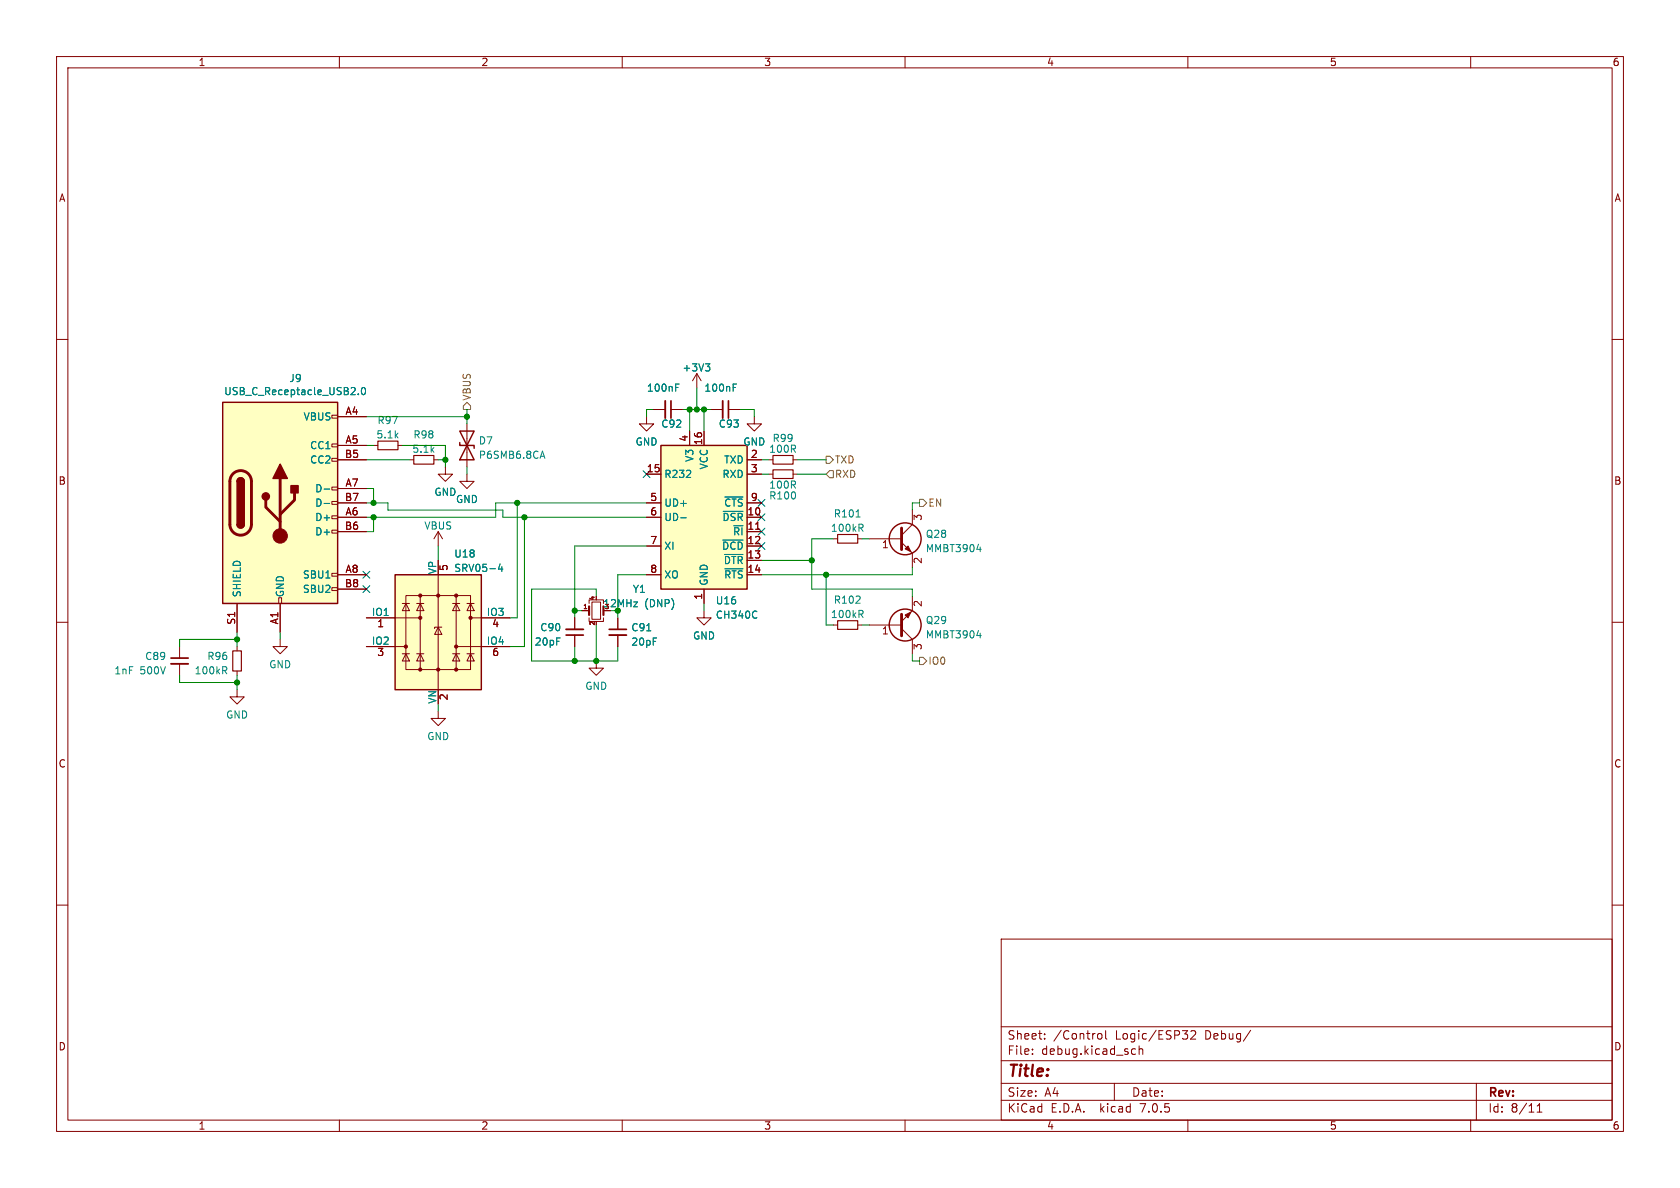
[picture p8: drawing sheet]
<svg xmlns="http://www.w3.org/2000/svg" width="297mm" height="210mm" viewBox="0 0 297 210" stroke-linecap="round" stroke-linejoin="round" font-family="sans-serif">
<g fill="none" stroke="#840000" stroke-width=".18">
<path d="M10 10h277v190h-277zM12 12h273v186h-273zM60 10v2M110 10v2M160 10v2M210 10v2M260 10v2M10 60h2M285 60h2M58.7 78.5h1v.5h-1zM58.7 73.4h1v.5h-1zM59.7 78.7h5.1"/>
<path d="M59.7 73.7h5.1M66 78.7h.8M70.4 78.7h.7M82.5 74.9v7.7M114.3 73.7v1.2h1.3l-1.3 1.3-1.3-1.3h1.3M115.6 72.4h2M118.6 72.4h2M121.9 76.2v2.5M123.2 66l-.8 1.3M123.2 66v2.6M123.2 66l.8 1.3M124.5 76.2v2.5"/>
<path d="M125.7 72.4h2.1M128.8 72.4h2M133.3 73.7v1.2h1.3l-1.3 1.3-1.2-1.3h1.2M58.7 93.7h1v.5h-1zM58.7 91.2h1v.5h-1zM58.7 88.6h1v.6h-1zM58.7 86.1h1v.5h-1zM58.7 81h1v.5h-1zM59.7 81.3h5.1M59.7 91.4h5.1M59.7 86.4h5.1M59.7 94h5.1"/>
<path d="M59.7 88.9h5.1M72.4 81.3h.8M76.7 81.3h.8M77.5 94l-.8 1.3M77.5 94v2.5M77.5 94l.7 1.3M78.7 82.6v1.2h1.3l-1.3 1.3-1.2-1.3h1.2M82.5 83.8v1.3h1.3l-1.3 1.3-1.2-1.3h1.2M114.3 83.8h2.5M114.3 91.4h2.5M114.3 88.9h2.5M114.3 96.5h2.5"/>
<path d="M132.1 83.8h2.5M132.1 81.3h2.5M132.1 91.4h2.5M132.1 94h2.5M132.1 88.9h2.5M132.1 96.5h2.5M132.1 99.1h2.5M133.6 93.6h.7M135.9 83.8h.8M135.9 81.3h.8M140.2 83.8h.8M140.2 81.3h.8"/>
<path d="M147.3 95.3h.8M151.6 95.3h.8M153.7 95.3h5.7M159.4 95.9l1.9 1.9v2.5M161.3 90.2v2.5l-1.9 1.9M10 110h2M31.7 114.3v2M31.7 117.3v2.1M41.9 106.7v5.1M41.9 114.3v.8M41.9 118.6v.8M49.3 105.7h.5v1h-.5z"/>
<path d="M49.5 113v1.3h1.3l-1.3 1.3-1.2-1.3h1.2M49.5 106.7v5.1M58.7 103.9h1v.5h-1zM58.7 101.3h1v.6h-1zM59.7 101.6h5.1M59.7 104.1h5.1M64.8 109.2h9.5M64.8 114.3h7M71.1 115.6h1.3M71.1 106.7h1.3M71.8 105.3h11.4v13.1h-11.4zM71.8 115.6l.6 1.2h-1.3z"/>
<path d="M71.8 106.7l.6 1.3h-1.3zM73.7 115.6h1.2M73.7 106.7h1.2M74.3 115.6l.6 1.2h-1.2zM74.3 106.7l.6 1.3h-1.2zM74.3 105.3v13.1M77.5 110.9l.6 1.2h-1.3zM77.5 101.6v20.3M78.1 110.9h-1.3v.2M80 115.6h1.3M80 106.7h1.3M80.6 115.6l.7 1.2h-1.3z"/>
<path d="M80.6 106.7l.7 1.3h-1.3zM80.6 105.3v13.1M80.6 114.3h9.6M82.5 115.6h1.3M82.5 106.7h1.3M83.2 115.6l.6 1.2h-1.3zM83.2 106.7l.6 1.3h-1.3zM83.2 109.2h7M101.6 109.2v2.1M101.6 112.3v2M102.9 108h1.2M104.1 109.2v.7h2.6v-.7"/>
<path d="M104.1 106.7v-.7h2.6v.7M104.6 106.4h1.6v3.1h-1.6zM105.4 116.8v1.3h1.3l-1.3 1.3-1.3-1.3h1.3M109.2 109.2v2.1M109.2 112.3v2M114.3 101.6h2.5M124.5 108v1.2h1.2l-1.2 1.3-1.3-1.3h1.3M124.5 104.1v2.6M132.1 101.6h2.5M147.3 110.5h.8M151.6 110.5h.8M153.7 110.5h5.7"/>
<path d="M159.4 111.1l1.9 1.9v2.6M161.3 105.4v2.6l-1.9 1.9M285 110h2M41.9 121.9v1.3h-1.3l1.3 1.3 1.3-1.3h-1.3M77.5 125.7v1.3h1.2l-1.2 1.3-1.3-1.3h1.3M10 160h2M285 160h2M177 166h108v32h-108zM60 198v2M110 198v2M160 198v2M177 194.5h108"/>
<path d="M177 191.5h108M177 187.5h108M177 181.5h108M182.5 186.3v.1M182.5 185.5v.1M184.7 183.6v.1M184.7 182.8v.1M194 183l.3-.3 .4 .1 .1 .2v.4l-.1 .2-.4 .1-.3-.3M195.5 182.2v1.3l.2 .2M197 191.5v3M200.2 186.3h.5M200.2 185.5h.5"/>
<path d="M201.4 185.5l.2-.1 .4 .1v.9M201.4 184.9v1.5M209 182.2h1l-.5 .6M209.7 182.8l.3 .3v.3l-.3 .3M210 198v2M210.5 182.3l.6-.1 .2 .1 .1 .3-.9 1.1h.9M221.1 182.1l-1.3 2M260 198v2M261 191.5v6.5M271.7 196.6h.9M271.7 195.5l.5-.4v1.5"/>
</g>
<path d="M66.8 78h3.6v1.5h-3.6zM73.2 80.5h3.5v1.5h-3.5zM136.7 83.1h3.5v1.5h-3.5zM136.7 80.5h3.5v1.5h-3.5zM148.1 94.5h3.5v1.5h-3.5zM41.1 115.1h1.6v3.5h-1.6zM148.1 109.7h3.5v1.6h-3.5z" fill="none" stroke="#840000" stroke-width=".2"/>
<g fill="none" stroke="#008484" stroke-width=".18">
<path d="M63.3 69.6v.2M64 68.6l.2-.1a.68 .68 0 0 1 .4 .6 .68 .68 0 0 1-.4 .7l-.2-.2-.1-.3zM95.9 79.8l.4 1.2M119.5 67.9h.6M124.7 64.3h.8l-.4 .5M125.2 64.8l.3 .2v.3l-.3 .3M129.6 67.9h.6M57.3 86.5h1M57.3 89h1M88.4 99.7l-.3 .9h.8M95.6 80.7h.6M120.4 91.5h.9"/>
<path d="M127.8 95.5h3.5M127.8 90.4h3.5M128.1 98h3.2M128.2 87.9h3.1M151.3 91.4h.8M152.2 93.3l.4 .6M152.5 92.7l.1 .2-.1 .4M172.7 97.1h.8M39.7 118.5l.4 .6M40 117.9l.1 .2-.1 .4M88.7 100.2v.8M128.2 100.6h3.1"/>
<path d="M152.2 108.6l.4 .6M152.5 108l.1 .1-.1 .4M172.7 112.3h.8"/>
</g>
<path d="M41.2 83.7a1.9 1.9 0 0 1 2.1-.4 1.9 1.9 0 0 1 1.1 1.8v7.6a1.91 1.91 0 0 1-1.9 1.9 1.91 1.91 0 0 1-1.9-1.9v-7.8l.2-.6zM47 88.4v1.3l2.5 2.5M49.5 84.6v10.1M52.1 87.1v1.3l-2.6 2.5M159.4 93.3v3.9M159.4 108.6v3.8" fill="none" stroke="#840000" stroke-width=".51"/>
<g fill="#840000" stroke="#840000" stroke-width=".18">
<path d="M160 108.7l1-.5-.5 1z"/>
<path d="M160 97l.5-.5 .5 1z"/>
<circle cx="71.8" cy="114.3" r=".28"/>
<circle cx="74.3" cy="118.4" r=".28"/>
<circle cx="74.3" cy="109.2" r=".28"/>
<circle cx="74.3" cy="105.3" r=".28"/>
<circle cx="77.5" cy="118.4" r=".28"/>
<circle cx="77.5" cy="105.3" r=".28"/>
<circle cx="80.6" cy="118.4" r=".28"/>
<circle cx="80.6" cy="114.3" r=".28"/>
<circle cx="80.6" cy="105.3" r=".28"/>
<circle cx="83.2" cy="109.2" r=".28"/>
<circle cx="49.5" cy="94.7" r="1.27"/>
</g>
<g fill="none" stroke="#840000" stroke-width=".25">
<path d="M39.4 71.1h20.3v35.6h-20.3zM81.3 78.2v.5h2.5v.5M81.3 76.2h2.5l-2.5 5.1h2.5zM116.8 78.7h15.3v25.4h-15.3zM41.9 92.7a.64 .64 0 0 0 .6 .6 .64 .64 0 0 0 .7-.6M41.9 85.1a.64 .64 0 0 1 .6-.6 .64 .64 0 0 1 .7 .6M69.8 101.6h15.3v20.3h-15.3z"/>
<circle cx="160" cy="95.2" r="2.82"/>
<circle cx="160" cy="110.5" r="2.82"/>
</g>
<path d="M117.6 70.9v3M127.8 70.9v3M30.2 117.3h3.1M100.1 111.3h3M107.7 112.3h3" fill="none" stroke="#840000" stroke-width=".33"/>
<path d="M118.6 70.9v3M128.8 70.9v3M30.2 116.3h3.1M100.1 112.3h3M107.7 111.3h3" fill="none" stroke="#840000" stroke-width=".3"/>
<g fill="#ffffc2" stroke="#ffffc2" stroke-width=".18">
<path d="M69.8 101.6h15.3v20.3h-15.3z"/>
<path d="M39.4 71.1h20.3v35.6h-20.3z"/>
<path d="M116.8 78.7h15.3v25.4h-15.3z"/>
</g>
<g fill="#840000" stroke="#840000" stroke-width=".25">
<path d="M41.9 92.7h1.3a.64 .64 0 0 1-.7 .6 .64 .64 0 0 1-.6-.6z"/>
<path d="M41.9 85.1h1.3v7.6h-1.3z"/>
<path d="M42.1 84.6a.64 .64 0 0 1 .7-.1 .64 .64 0 0 1 .4 .6h-1.3z"/>
<path d="M49.5 82l1.3 2.6h-2.5z"/>
<path d="M51.4 85.9h1.3v1.2h-1.3z"/>
<circle cx="47" cy="87.8" r=".63"/>
</g>
<path d="M104.1 107.2v1.5M106.7 107.2v1.5" fill="none" stroke="#840000" stroke-width=".38"/>
<path d="M82.5 71.1l.7 .7v.6h-1.3v-.6zM146 80.6h.7l.6 .7-.6 .6h-.7zM146 83.8l.7-.6h.6v1.3h-.6zM162.6 88.3h.6l.6 .6-.6 .6h-.6zM162.6 116.2h.6l.6 .6-.6 .7h-.6z" fill="none" stroke="#848400" stroke-width=".18"/>
<g fill="none" stroke="#008400" stroke-width=".18">
<path d="M64.8 78.7h1.2M64.8 73.7h17.7M71.1 78.7h7.6v3.9M82.5 72.4v2.5M115.6 72.4h-1.3v1.3M120.6 72.4h5.1M121.9 72.4v3.8M123.2 68.6v3.8M124.5 72.4v3.8M130.8 72.4h2.5v1.3M64.8 88.9h3.8v1.3h20.3v1.2h25.4M64.8 86.4h1.2v2.5"/>
<path d="M64.8 81.3h7.6M66 91.4v2.6h-1.2M77.5 96.5v2.6M77.5 81.3h1.2M82.5 82.6v1.2M91.4 88.9v20.3h-1.2M92.7 91.4v22.9h-2.5M114.3 88.9h-26.7v2.5h-22.8M114.3 96.5h-12.7v12.7M134.6 81.3h1.3M134.6 83.8h1.3M134.6 99.1h8.9"/>
<path d="M141 81.3h5M141 83.8h5M147.3 95.3h-3.8v8.8h17.8v1.3M152.4 95.3h1.3M162.6 88.9h-1.3v1.3M31.7 119.4v1.3h10.2M41.9 111.8v2.5M41.9 119.4v2.5M41.9 113h-10.2v1.3M49.5 111.8v1.2M101.6 114.3v2.5M101.6 108h1.3"/>
<path d="M105.4 105.4v-1.3h-11.4v12.7h15.2v-2.5M105.4 110.5v6.3M114.3 101.6h-5.1v7.6M124.5 106.7v1.3M146 101.6v8.9h1.3M152.4 110.5h1.3M161.3 115.6v1.2h1.3M161.3 100.3v1.3h-26.7M77.5 124.5v1.2"/>
</g>
<g fill="none" stroke="#000084" stroke-width=".18">
<path d="M113.7 83.2l1.2 1.2M114.9 83.2l-1.2 1.2M134 93.4l1.2 1.2M134 90.8l1.2 1.2M134 95.9l1.2 1.2M134 88.3l1.2 1.2M135.2 93.4l-1.2 1.2M135.2 90.8l-1.2 1.2M135.2 95.9l-1.2 1.2M135.2 88.3l-1.2 1.2M64.2 103.5l1.2 1.2M64.2 101l1.2 1.2"/>
<path d="M65.4 103.5l-1.2 1.2M65.4 101l-1.2 1.2"/>
</g>
<g fill="#008400" stroke="#008400" stroke-width=".18">
<circle cx="41.9" cy="113" r=".46"/>
<circle cx="66" cy="91.4" r=".46"/>
<circle cx="66" cy="88.9" r=".46"/>
<circle cx="41.9" cy="120.7" r=".46"/>
<circle cx="124.5" cy="72.4" r=".46"/>
<circle cx="123.2" cy="72.4" r=".46"/>
<circle cx="146" cy="101.6" r=".46"/>
<circle cx="143.5" cy="99.1" r=".46"/>
<circle cx="105.4" cy="116.8" r=".46"/>
<circle cx="101.6" cy="116.8" r=".46"/>
<circle cx="109.2" cy="108" r=".46"/>
<circle cx="101.6" cy="108" r=".46"/>
<circle cx="121.9" cy="72.4" r=".46"/>
<circle cx="92.7" cy="91.4" r=".46"/>
<circle cx="91.4" cy="88.9" r=".46"/>
<circle cx="78.7" cy="81.3" r=".46"/>
<circle cx="82.5" cy="73.7" r=".46"/>
</g>
<text font-size="2.8" fill="#840000" x="178" y="190.8">Title:</text>
<g font-size="2.1" fill="#840000">
<text x="178" y="183.9">Sheet:</text>
<text x="186.2" y="183.9">/Control</text>
<text x="197.1" y="183.9">Logic/ESP32</text>
<text x="213" y="183.9">Debug/</text>
<text x="178" y="186.6">File:</text>
<text x="184" y="186.6">debug.kicad_sch</text>
<text x="178" y="196.8">KiCad</text>
<text x="178" y="194">Size:</text>
<text x="184.6" y="194">A4</text>
<text x="185.7" y="196.8">E.D.A.</text>
<text x="194.4" y="196.8">kicad</text>
<text x="200" y="194">Date:</text>
<text x="201.5" y="196.8">7.0.5</text>
<text x="263" y="194.2">Rev:</text>
<text x="263" y="196.8">Id:</text>
<text x="267" y="196.8">8/11</text>
</g>
<g font-size="1.8" fill="#840000">
<text x="35" y="11.8">1</text>
<text x="85" y="11.8">2</text>
<text x="135" y="11.8">3</text>
<text x="185" y="11.8">4</text>
<text x="235" y="11.8">5</text>
<text x="285" y="11.8">6</text>
<text x="10.4" y="35.8">A</text>
<text x="285.4" y="35.8">A</text>
<text x="61" y="73.4">A4</text>
<text x="60.9" y="81">B5</text>
<text x="61" y="78.5">A5</text>
<text x="114.3" y="83.6">15</text>
<text x="121.7" y="78.1" transform="rotate(-90 121.7 78.1)">4</text>
<text x="124.2" y="78.7" transform="rotate(-90 124.2 78.7)">16</text>
<text x="132.7" y="81">2</text>
<text x="132.7" y="83.6">3</text>
<text x="10.3" y="85.8">B</text>
<text x="60.9" y="88.6">B7</text>
<text x="61" y="86.1">A7</text>
<text x="114.9" y="88.6">5</text>
<text x="132.7" y="88.6">9</text>
<text x="285.3" y="85.8">B</text>
<text x="60.9" y="93.7">B6</text>
<text x="61" y="91.2">A6</text>
<text x="114.9" y="91.2">6</text>
<text x="132.1" y="91.2">10</text>
<text x="132.1" y="93.7">11</text>
<text x="163.2" y="92.1" transform="rotate(-90 163.2 92.1)">3</text>
<text x="61" y="101.3">A8</text>
<text x="79.4" y="101" transform="rotate(-90 79.4 101)">5</text>
<text x="114.9" y="96.3">7</text>
<text x="114.9" y="101.3">8</text>
<text x="132.1" y="96.3">12</text>
<text x="132.1" y="98.8">13</text>
<text x="132.1" y="101.3">14</text>
<text x="155.9" y="97.2">1</text>
<text x="163.2" y="99.7" transform="rotate(-90 163.2 99.7)">2</text>
<text x="60.9" y="103.9">B8</text>
<text x="106.6" y="107.5">12MHz</text>
<text x="124.2" y="106.1" transform="rotate(-90 124.2 106.1)">1</text>
<text x="163.2" y="107.3" transform="rotate(-90 163.2 107.3)">2</text>
<text x="41.7" y="110.5" transform="rotate(-90 41.7 110.5)">S1</text>
<text x="49.3" y="110.4" transform="rotate(-90 49.3 110.4)">A1</text>
<text x="66.6" y="111.1">1</text>
<text x="87" y="111.1">4</text>
<text x="155.9" y="112.4">1</text>
<text x="66.6" y="116.2">3</text>
<text x="87" y="116.2">6</text>
<text x="163.2" y="115" transform="rotate(-90 163.2 115)">3</text>
<text x="79.4" y="123.9" transform="rotate(-90 79.4 123.9)">2</text>
<text x="10.3" y="135.8">C</text>
<text x="285.3" y="135.8">C</text>
<text x="10.3" y="185.8">D</text>
<text x="285.3" y="185.8">D</text>
<text x="35" y="199.8">1</text>
<text x="85" y="199.8">2</text>
<text x="135" y="199.8">3</text>
<text x="185" y="199.8">4</text>
<text x="235" y="199.8">5</text>
<text x="285" y="199.8">6</text>
</g>
<g font-size="1.8" fill="#008484">
<text x="120.6" y="65.8">+3V3</text>
<text x="39.6" y="70">USB_C_Receptacle_USB2.0</text>
<text x="51.1" y="67.7">J9</text>
<text x="114.3" y="69.4">100nF</text>
<text x="124.5" y="69.4">100nF</text>
<text x="53.6" y="74.5">VBUS</text>
<text x="66.5" y="77.7">5.1k</text>
<text x="66.7" y="75.1">R97</text>
<text x="73" y="77.7">R98</text>
<text x="116.8" y="75.8">C92</text>
<text x="127" y="75.8">C93</text>
<text x="54.8" y="79.6">CC1</text>
<text x="54.8" y="82.1">CC2</text>
<text x="72.8" y="80.2">5.1k</text>
<text x="84.6" y="78.7">D7</text>
<text x="84.6" y="81.3">P6SMB6.8CA</text>
<text x="112.3" y="78.9">GND</text>
<text x="122.7" y="81.7" transform="rotate(-90 122.7 81.7)">V3</text>
<text x="125.3" y="83" transform="rotate(-90 125.3 83)">VCC</text>
<text x="128" y="82.1">TXD</text>
<text x="131.4" y="78.9">GND</text>
<text x="135.9" y="80.2">100R</text>
<text x="136.5" y="78.3">R99</text>
<text x="55.7" y="87.2">D-</text>
<text x="55.7" y="89.7">D-</text>
<text x="76.7" y="87.8">GND</text>
<text x="80.6" y="89.1">GND</text>
<text x="117.3" y="84.6">R232</text>
<text x="117.3" y="89.7">UD+</text>
<text x="127.7" y="84.6">RXD</text>
<text x="128" y="89.7">~{CTS}</text>
<text x="135.9" y="88.5">R100</text>
<text x="135.9" y="86.5">100R</text>
<text x="55.7" y="92.3">D+</text>
<text x="55.7" y="94.8">D+</text>
<text x="75" y="93.8">VBUS</text>
<text x="117.3" y="92.3">UD-</text>
<text x="127.7" y="92.3">~{DSR}</text>
<text x="129.6" y="94.8">~{RI}</text>
<text x="146.8" y="94.2">100kR</text>
<text x="147.3" y="91.6">R101</text>
<text x="163.6" y="95.2">Q28</text>
<text x="77.2" y="101.6" transform="rotate(-90 77.2 101.6)">VP</text>
<text x="80.2" y="98.7">U18</text>
<text x="80.2" y="101.3">SRV05-4</text>
<text x="117.3" y="97.3">XI</text>
<text x="127.6" y="97.3">~{DCD}</text>
<text x="127.9" y="99.9">~{DTR}</text>
<text x="163.6" y="97.8">MMBT3904</text>
<text x="42.7" y="105.7" transform="rotate(-90 42.7 105.7)">SHIELD</text>
<text x="50.4" y="105.7" transform="rotate(-90 50.4 105.7)">GND</text>
<text x="53.5" y="102.4">SBU1</text>
<text x="53.5" y="105">SBU2</text>
<text x="111.8" y="105">Y1</text>
<text x="113.9" y="107.5">(DNP)</text>
<text x="117.3" y="102.4">XO</text>
<text x="125.3" y="103.6" transform="rotate(-90 125.3 103.6)">GND</text>
<text x="126.5" y="107">U16</text>
<text x="128" y="102.4">~{RTS}</text>
<text x="147.3" y="106.9">R102</text>
<text x="65.7" y="109">IO1</text>
<text x="86" y="109">IO3</text>
<text x="95.5" y="111.7">C90</text>
<text x="111.6" y="111.8">C91</text>
<text x="122.5" y="113.2">GND</text>
<text x="126.5" y="109.5">CH340C</text>
<text x="146.8" y="109.4">100kR</text>
<text x="163.6" y="110.5">Q29</text>
<text x="163.6" y="113">MMBT3904</text>
<text x="20.2" y="119.4">1nF</text>
<text x="24.7" y="119.4">500V</text>
<text x="25.6" y="116.8">C89</text>
<text x="34.3" y="119.4">100kR</text>
<text x="36.6" y="116.8">R96</text>
<text x="47.5" y="118.3">GND</text>
<text x="65.7" y="114">IO2</text>
<text x="86" y="114">IO4</text>
<text x="94.5" y="114.3">20pF</text>
<text x="111.6" y="114.3">20pF</text>
<text x="77.2" y="124.5" transform="rotate(-90 77.2 124.5)">VN</text>
<text x="103.4" y="122.1">GND</text>
<text x="39.9" y="127.2">GND</text>
<text x="75.5" y="131">GND</text>
</g>
<g font-size="1.8" fill="#848400">
<text x="83.4" y="70.9" transform="rotate(-90 83.4 70.9)">VBUS</text>
<text x="147.5" y="82.1">TXD</text>
<text x="147.5" y="84.6">RXD</text>
<text x="164" y="89.7">EN</text>
<text x="164" y="117.7">IO0</text>
</g>
<g font-size="1.1" fill="#840000">
<text x="103" y="107.7">1</text>
<text x="105.2" y="106.2" transform="rotate(-90 105.2 106.2)">4</text>
<text x="106.8" y="107.7">3</text>
<text x="105.2" y="110.6" transform="rotate(-90 105.2 110.6)">2</text>
</g>
</svg>
